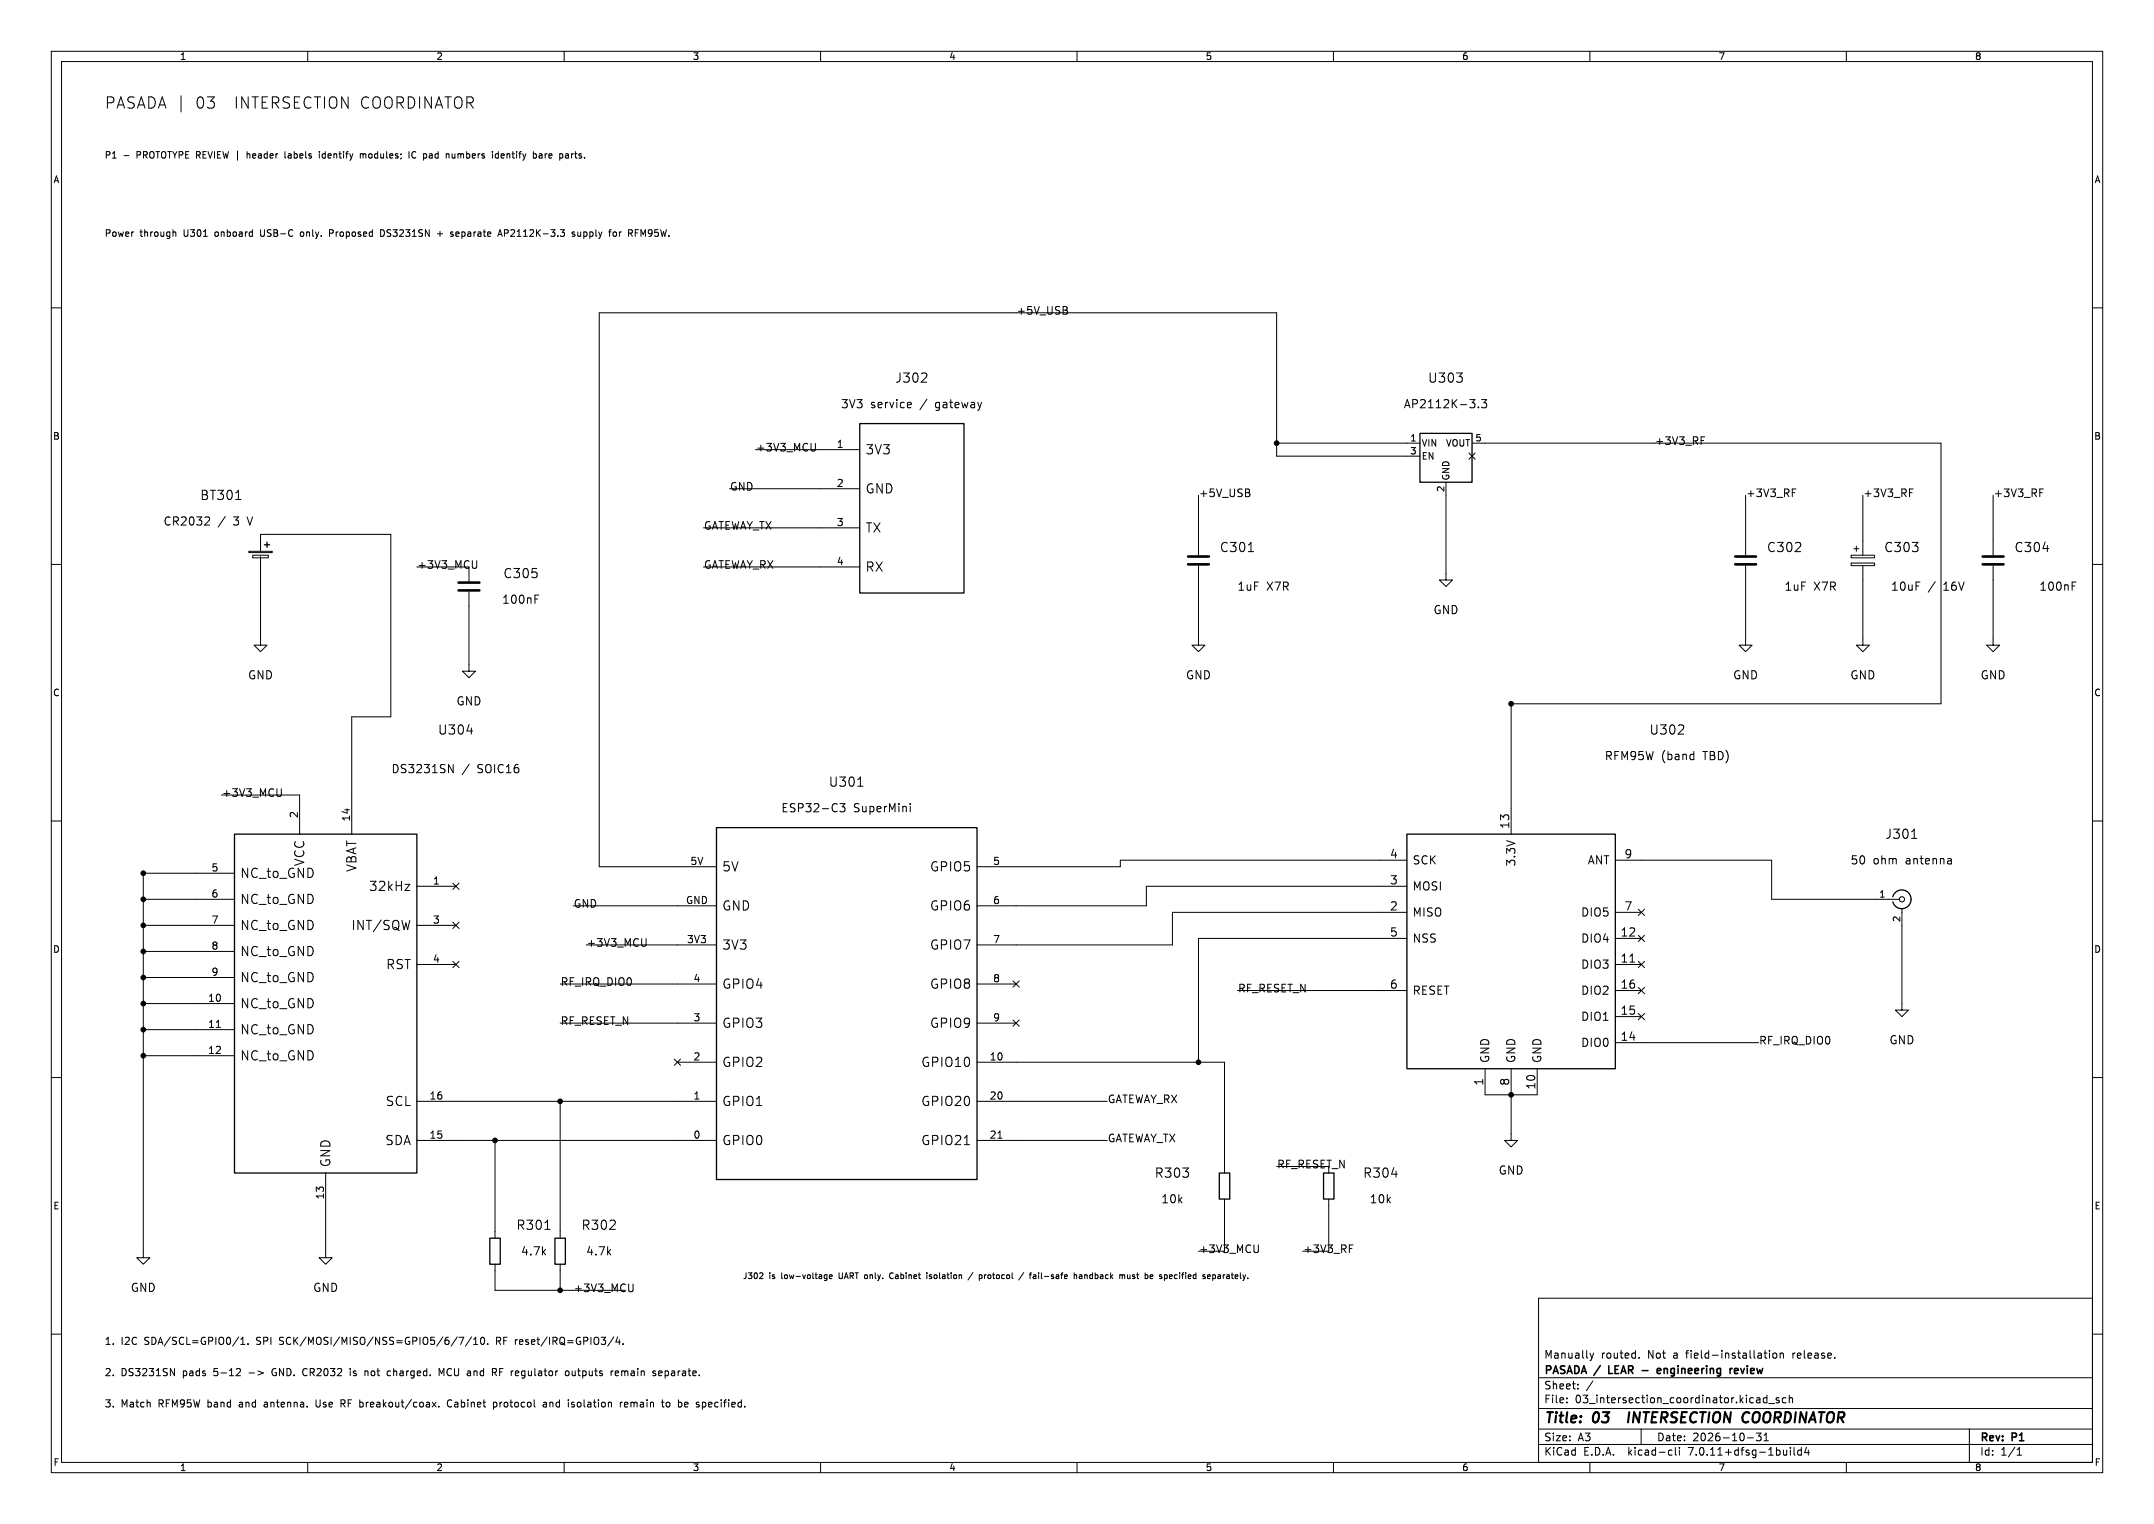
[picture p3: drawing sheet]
<svg xmlns="http://www.w3.org/2000/svg" width="420mm" height="297mm" viewBox="0 0 420 297" stroke-linecap="round" stroke-linejoin="round" font-family="sans-serif">
<g fill="none" stroke="#000" stroke-width=".19">
<path d="M10 10h400v277h-400zM12 12h396v273h-396zM60 10v2M110 10v2M160 10v2M210 10v2M260 10v2M310 10v2M360 10v2M24.2 30.3h.9M48.2 29.5v1.3M48.4 30l-.2 .1"/>
<path d="M55.6 29.5v1.1l.1 .2M62.3 29.5v.2M62.3 30v.8M70.3 30v.8M70.3 30.1l.3-.1 .2 .1M70.8 30.1v.7M71 30l-.2 .1M79.7 29.5v1.3M80.8 29.5a.64 .64 0 0 0-.5 .7 .64 .64 0 0 0 .5 .6M83.7 30.4v.3M88.2 30v.6l.1 .2M97.2 30h-.4l-.2 .2 .1 .5h.5"/>
<path d="M97.2 29.5v1.3M104.1 30h.3l.2 .2-.1 .5-.4 .1M105.1 30h.5l.1 .8M105.7 30.3h-.4l-.2 .2 .2 .3 .4-.1M110.3 30h.5v.8M110.3 30.7h.5M110.8 30.3l-.5 .1M10 60h2M33.9 45.2l.4 .2v.7M58.7 45.3l-.1 .1 .1 .6M64.2 45.4h.5M64.7 44.8h-.5v1.3"/>
<path d="M74.7 44.8h-.5v1.3l.5-.1M85.3 45.6h1M85.8 45.1v1M88 45.6l.3 .1 .1 .2-.2 .2h-.2M88 45.2l.3 .1M97.1 46.1l.4-1.3 .4 1.3M97.2 45.7h.6M112 45.3l-.3-.1-.2 .2 .1 .2 .4 .1v.3h-.5M112.7 45.2v.7l.1 .2M120.2 45.4l-.2-.2-.3 .1-.2 .1 .2 .6 .3 .1 .2-.3M123.9 45.4h.4M124.5 44.8h-.6v1.3"/>
<path d="M207.9 59.8l.2 .2-.2 .4M408 60h2M177.2 78.4l.4 .1 .1 .3-.8 .1M177.6 79.4l-.4 .1M179.6 74.5h1.1M180.6 72.9v.6M207.8 60.4a.4 .4 0 0 1 .4 .4 .4 .4 0 0 1-.3 .4M288.3 79.3v.2M288.9 77.9h1l-.6 .6 .5 .1v.7l-.2 .2h-.5l-.2-.2M46 97.3h1M142.2 95.3h25.4M147.3 87.6h20.3"/>
<path d="M159 86.4v1.2l-.3 .3M233.7 96.5v11.7M243.4 96a.4 .4 0 0 1 .3 .4 .4 .4 0 0 1-.3 .4M243.5 95.4l.1 .2-.1 .3M248.9 86.4h28M276.9 88.9h-28v-27.9h-132.1v107.9h22.9M281.9 94v19h1.3l-1.3 1.3-1.2-1.3h1.2M286.4 88.3l1.2 1.2M287 86.4h91.5v50.8h-83.9v25.4M287.6 88.3l-1.2 1.2M331.7 85.8h.5M331.7 85.1h.7"/>
<path d="M340.4 96.5v11.7M349.5 96h.5M349.5 95.3h.7M363.2 96.5v11.7M372.3 96h.5M372.3 95.3h.7M388.6 96.5v11.7M397.7 96h.5M397.7 95.3h.7M10 110h2M40.6 100.7l.3 .3-.1 .4-.9 .9h1M43.9 100.7l-1.4 2"/>
<path d="M48.5 107.4h4.6v.3h-4.6zM49.3 108.2h3v.5h-3zM50.8 108.5v17.2h1.3l-1.3 1.3-1.3-1.3h1.3M50.8 107.4v-3.3h25.4v35.6h-7.6v22.9M81.3 110.5h10.1v2.8M91.4 115.3v15.5h1.3l-1.3 1.3-1.2-1.3h1.2M93 109.3v1.2l-.3 .3M104.3 116h.8M137.2 102.9h30.4M137.2 110.5h30.4M233.7 110.2v15.5h1.2l-1.2 1.3-1.3-1.3h1.3M243.4 107.5h1"/>
<path d="M340.4 110.2v15.5h1.2l-1.2 1.3-1.3-1.3h1.3M360.9 108.2h4.6v.5h-4.6zM360.9 109.7h4.6v.5h-4.6zM361.4 106.9h1.1M361.9 106.4v1M363.2 110.2v15.5h1.3l-1.3 1.3-1.3-1.3h1.3M377.3 113.4l-1.3 2M388.6 110.2v15.5h1.3l-1.3 1.3-1.3-1.3h1.3M404 113.4h.8M408 110h2M10 160h2M43.2 154.9h15.2v7.7"/>
<path d="M54.9 153.7v1.2l-.3 .3M87.5 149l.9 1.6v-1.6M91 142.5h1.2M91.5 148.9l-1.4 2.1M163.8 156.6h1l-.6 .6 .5 .2v.7l-.2 .1h-.5l-.2-.1M167.2 153.2h1.1M177.5 156.6v.2M177.5 157.1v1.1M330.1 147l.2 .1M330.3 146.5v1.6M330.3 148l-.2 .1M408 160h2"/>
<path d="M27.9 175.3h17.8M45.7 170.2h-17.8v74.9h1.3l-1.3 1.3-1.2-1.3h1.2M79 172.3h.9l-.9 1.2h.9M81.3 172.7h7.6M88.3 172.1l1.2 1.2M88.3 179.7l1.2 1.2M89.5 179.7l-1.2 1.2M89.5 172.1l-1.2 1.2M111.8 176.5h27.9M274.3 177.8h-45.7v6.4h-38.1M274.3 167.6h-55.9v1.3h-27.9M274.3 172.7h-50.8v3.8h-33"/>
<path d="M315 177.8h5M315 167.6h30.4v7.7h24.9M319.4 177.2l1.2 1.2M320.6 177.2l-1.2 1.2M370.8 177v19.9h1.3l-1.3 1.2-1.2-1.2h1.2M372.7 163.4h1.1M380.2 167.3l.3 .2v.9M380.5 168.3l-.6 .1M380.5 167.7l-.6 .1M27.9 195.6h17.8M27.9 180.3h17.8M27.9 185.4h17.8"/>
<path d="M27.9 190.5h17.8M81.3 188h7.6M81.3 180.3h7.6M88.3 187.4l1.2 1.2M89.5 187.4l-1.2 1.2M109.2 199.4h30.5M109.2 191.8h30.5M114.3 184.2h25.4M126 182.9v1.2l-.3 .3M190.5 199.4h7.6M190.5 191.8h7.6M197.5 198.8l1.2 1.2"/>
<path d="M197.5 191.2l1.2 1.2M198.7 198.8l-1.2 1.2M198.7 191.2l-1.2 1.2M241.3 193h33M274.3 182.9h-40.6v24.1M315 188h5M315 182.9h5M315 198.1h5M315 193h5M319.4 192.4l1.2 1.2M319.4 187.4l1.2 1.2M319.4 182.3l1.2 1.2"/>
<path d="M319.4 197.5l1.2 1.2M320.6 192.4l-1.2 1.2M320.6 187.4l-1.2 1.2M320.6 182.3l-1.2 1.2M320.6 197.5l-1.2 1.2M10 210h2M27.9 200.7h17.8M27.9 205.7h17.8M42.2 200.2h.8M81.3 214.6h58.4M109.2 214.6v26.7M131.5 206.4l1.2 1.2"/>
<path d="M132.1 207h7.6M132.7 206.4l-1.2 1.2M190.5 207h48.3v21.6M190.5 214.6h25.4M289.6 208.3v5.1h10.1v-5.1M294.6 208.3v13.9h1.3l-1.3 1.3-1.2-1.3h1.2M315 203.2h27.9M408 210h2M63.5 228.6v16.5h1.3l-1.3 1.3-1.3-1.3h1.3M81.3 222.2h58.4M96.5 222.2v19.1M106.2 239.6h1.1"/>
<path d="M190.5 222.2h25.4M194.6 221.8h.8M238.8 233.7v10.1h-5.1M248.9 227.3h10.2M259.1 233.7v10.1h-5.1M10 260h2M96.5 246.4v5.1h25.4M109.2 246.4v5.1M123.4 250.2v1.2l-.3 .3M148.6 248.1l.1 .4-.6 .7h.7M160.9 248.4l.3 .1M161.2 249.1l-.3 .1"/>
<path d="M161.2 248.4v.9l-.3 .3M161.7 248.8l.6-.1-.1-.2-.3-.1-.2 .2 .1 .5h.4M173.8 248.1a.61 .61 0 0 0-.4 .5 .61 .61 0 0 0 .4 .6M180.7 248.1v.1M180.7 248.4v.8M181.2 249.1l.1 .1M181.4 248.4l-.2 .2 .2 .2M189.7 248l-1 1.5M191 248.4l.5 .2-.1 .5-.4 .1M199.6 248l-1 1.5M201.5 249.1h.5M201.5 248.5h.4l.1 .7"/>
<path d="M202 248.7l-.5 .1M209.5 248.5h.4v.7M209.5 248.1v1.1M210.5 248.5h.4l.1 .7M211 248.7l-.6 .2 .2 .3 .4-.1M219 248.4l.3 .2v.6M219.8 248.4l.1 .7h.4M224.6 248.4l.2 .3-.5 .1M224.7 249.1l-.1 .1M228.1 249.1h.4M228.1 248.5h.4M228.6 248.7l-.6 .1"/>
<path d="M235.6 248.4l.3 .1 .1 .2-.6 .1M235.9 249.1l-.3 .1M236.5 248.5l.3-.1 .2 .2-.1 .5h-.4M236.5 248.4v1.2M245.4 242.6v1.2l-.3 .3M263.1 243.3h.5M263.1 242.6h.7M300 253h108v32h-108zM408 260h2M33.2 266.7l.8 1.4v-1.4M46.3 266.7l.5 .1 .1 .3-.9 1h.9M46.6 260.5l-1.2 1.8"/>
<path d="M47 262h.8M47 261l.4-.4v1.4M48.4 261.9v.1M48.6 267.6h1M50.3 267.2l1.1 .4-1.1 .4M61.6 272.8v1.1l.2 .2M66.5 273.5h.5M67 272.8h-.5v1.4M68.3 266.7v.1M68.3 267.2v.9M71.2 267.2v.9M71.7 267.2h-.3l-.2 .1"/>
<path d="M75.5 267.8l.3 .3 .4-.1M76.2 267.2h-.4l-.3 .2M84.3 273.3l.7 .9M85 273.3l-.7 .9M85.6 274.1v.1M86.6 266.7l-.5 1-.5-1v1.4M88 272.9a.65 .65 0 0 0-.8 .6 .65 .65 0 0 0 .8 .6M89.2 260.5l-1.2 1.8M89.5 260.6h.9l-.6 1.4M92 260.5l-1.2 1.8M92.4 262h.8M92.4 261l.4-.4v1.4"/>
<path d="M93.9 260.7l.1-.1a.75 .75 0 0 1 .5 .7 .75 .75 0 0 1-.5 .7 .93 .93 0 0 1-.1-1.3zM95.1 261.9v.1M96 266.7h.6l.2 .3-.1 .4h-.7M96.2 273.3h.4l.3 .2-.1 .6h-.6M96.2 273.3v1.4M96.4 267.4l.4 .7M106 273.3h.5l.1 .9M106.6 273.6l-.5 .1-.2 .2 .2 .3 .5-.1M110.4 267.2h.3l.3 .2v.4l-.3 .3-.3-.1-.2-.2zM111.6 267.2v.7l.2 .2M112 273.3h-.4l-.2 .2 .6 .4M112 274l-.2 .2-.4-.1"/>
<path d="M119.6 267.2h-.3M119.7 260.5l-1.2 1.8M120 267.6l.6-.1v-.3h-.4l-.2 .2v.6h.6M120.4 260.5l-.3 1h.9M120.8 261.1v.9M121 273.3v.9M121.4 273.3l-.4 .2M121.5 261.9v.1M122.4 273.3h-.4l-.2 .2v.6h.6M122.4 273.6l-.6 .1M128.4 267.6l.7-.1-.1-.3h-.4l-.2 .2 .1 .6h.5M129 273.3h.5"/>
<path d="M129.2 274.1l.3 .1M130.6 273.4l-.4-.1-.3 .2 .1 .6 .4 .1 .2-.1M134 273.3h-.3l-.2 .2 .1 .6 .4 .1M134.2 273.6l-.7 .1M137.1 273.3h.3l.2 .2M137.6 273.9l-.1 .2-.4 .1M300 278.5h108M300 274.5h108M300 268.5h108M305.5 273.2v.2M305.5 272.5v.1M307.7 270.5v.2"/>
<path d="M307.7 269.8v.1M310 263.7l.4 1M310.4 264.7l-.4 .5M310.6 269.1l-1.3 1.9M310.7 263.7l-.3 1M319.6 264.5v.2M320 278.5v3M342.4 279.3h1l-.5 .6 .4 .1v.6l-.2 .2-.7-.2M343.9 279.7l.5-.4v1.5M343.9 263.7h.6M344.2 263.2v1.3l.3 .2M344.5 271.9v1.5"/>
<path d="M344.5 272.5l-.4-.1-.3 .3 .1 .6h.6M344.9 273.5h1.1M345 263.2v.1M345 263.7v1M345.8 263.8l.4-.1 .2 .3v.4l-.2 .3-.4-.1-.1-.2zM346.9 272.5l-.4-.1-.2 .2 .1 .2 .5 .2v.3h-.6M347.1 263.8l.2-.1 .4 .1v.9M347.1 263.7v1M348.2 272.5l-.4-.1-.3 .3 .2 .6h.5M348.9 272.5l.2-.1 .3 .1 .1 .9M348.9 271.9v1.5M384 278.5v6.5"/>
<path d="M60 285v2M110 285v2M160 285v2M210 285v2M260 285v2M300 281.5h108M310 285v2M325.6 282.6l.4 .1M326 283.5l-.4 .1M326.7 282.1v1.3l.2 .2M327.4 282.1v.1M327.4 282.6v1"/>
<path d="M340.7 280.2h1.2M343.9 280.8h.9M349.1 282.1v.1M349.1 282.6v1M349.8 282.1v1.3l.2 .2M351.2 282.7l-.4-.1-.3 .3 .2 .6h.5M351.2 282.1v1.5M352.2 282l-.3 1.1h.9M352.6 282.6v1M360 285v2M393.3 283.6h.9M393.3 282.5l.4-.4v1.5"/>
</g>
<path d="M317.7 275.2l-.3 2M341 275.3l.1 .1" fill="none" stroke="#000" stroke-width=".4"/>
<path d="M313.7 266.2v1.5h.7M323.1 267.2l.7-.2v-.2l-.5-.1-.2 .2 .1 .7h.6M337.8 266.7l-.3 .1M338.2 267.2l.7-.2-.1-.2-.4-.1-.2 .2 .1 .7h.5" fill="none" stroke="#000" stroke-width=".3"/>
<path d="M167.6 82.6h20.4v33h-20.4zM276.9 84.5h10.1v9.5h-10.1zM51.6 106.2h1M52.1 105.7v1M45.7 162.6h35.6v66h-35.6zM139.7 161.3h50.8v68.6h-50.8zM274.3 162.6h40.7v45.7h-40.7zM369.1 174.8a1.81 1.81 0 0 1 2.8-1 1.81 1.81 0 0 1 0 2.9 1.81 1.81 0 0 1-2.8-.9M237.7 228.6h2.1v5.1h-2.1zM258.1 228.6h2v5.1h-2zM95.5 241.3h2v5.1h-2zM108.2 241.3h2v5.1h-2z" fill="none" stroke="#000" stroke-width=".25"/>
<path d="M89.4 115.1h4.1M89.4 113.5h4.1M231.6 110h4.1M231.6 108.5h4.1M338.3 110h4.1M338.3 108.5h4.1M386.6 110h4.1M386.6 108.5h4.1" fill="none" stroke="#000" stroke-width=".51"/>
<circle cx="370.8" cy="175.3" r=".51" fill="none" stroke="#000" stroke-width=".2"/>
<g fill="#000" stroke="#000" stroke-width=".19">
<circle cx="248.9" cy="86.4" r=".46"/>
<circle cx="294.6" cy="137.2" r=".46"/>
<circle cx="27.9" cy="170.2" r=".46"/>
<circle cx="27.9" cy="175.3" r=".46"/>
<circle cx="27.9" cy="185.4" r=".46"/>
<circle cx="27.9" cy="190.5" r=".46"/>
<circle cx="27.9" cy="195.6" r=".46"/>
<circle cx="27.9" cy="180.3" r=".46"/>
<circle cx="27.9" cy="200.7" r=".46"/>
<circle cx="27.9" cy="205.7" r=".46"/>
<circle cx="109.2" cy="214.6" r=".46"/>
<circle cx="233.7" cy="207" r=".46"/>
<circle cx="294.6" cy="213.4" r=".46"/>
<circle cx="96.5" cy="222.2" r=".46"/>
<circle cx="109.2" cy="251.5" r=".46"/>
</g>
<g font-size="3.1">
<text x="20.3" y="21.4">PASADA |</text>
<text x="38" y="21.4">03</text>
<text x="45.5" y="21.4">INTERSECTION COORDINATOR</text>
</g>
<g font-size="2.8">
<text x="301" y="277.9">Title:</text>
<text x="310.6" y="277.9">03</text>
<text x="319.1" y="277.9">INTERSECTION</text>
<text x="342.2" y="277.9">COORDINATOR</text>
</g>
<g font-size="2.5">
<text x="174.5" y="74.8">J302</text>
<text x="278.4" y="74.8">U303</text>
<text x="168.7" y="88.8">3V3</text>
<text x="39" y="97.6">BT301</text>
<text x="168.7" y="96.4">GND</text>
<text x="168.7" y="104">TX</text>
<text x="237.8" y="107.8">C301</text>
<text x="344.5" y="107.8">C302</text>
<text x="367.3" y="107.8">C303</text>
<text x="392.7" y="107.8">C304</text>
<text x="98.1" y="112.9">C305</text>
<text x="168.7" y="111.6">RX</text>
<text x="85.3" y="143.4">U304</text>
<text x="321.6" y="143.4">U302</text>
<text x="161.5" y="153.5">U301</text>
<text x="367.5" y="163.7">J301</text>
<text x="46.7" y="171.3">NC_to_GND</text>
<text x="59.5" y="168.8" transform="rotate(-90 59.5 168.8)">VCC</text>
<text x="69.7" y="169.9" transform="rotate(-90 69.7 169.9)">VBAT</text>
<text x="71.9" y="173.8">32kHz</text>
<text x="140.7" y="170">5V</text>
<text x="181.3" y="170">GPIO5</text>
<text x="46.7" y="176.4">NC_to_GND</text>
<text x="140.7" y="177.7">GND</text>
<text x="181.3" y="177.7">GPIO6</text>
<text x="46.7" y="181.5">NC_to_GND</text>
<text x="68.5" y="181.5">INT/SQW</text>
<text x="140.7" y="185.3">3V3</text>
<text x="181.3" y="185.3">GPIO7</text>
<text x="46.7" y="186.5">NC_to_GND</text>
<text x="46.7" y="191.6">NC_to_GND</text>
<text x="75.3" y="189.1">RST</text>
<text x="46.7" y="196.7">NC_to_GND</text>
<text x="140.7" y="192.9">GPIO4</text>
<text x="181.3" y="192.9">GPIO8</text>
<text x="46.7" y="201.8">NC_to_GND</text>
<text x="140.7" y="200.5">GPIO3</text>
<text x="181.3" y="200.5">GPIO9</text>
<text x="46.7" y="206.9">NC_to_GND</text>
<text x="140.7" y="208.1">GPIO2</text>
<text x="179.6" y="208.1">GPIO10</text>
<text x="75.2" y="215.8">SCL</text>
<text x="140.7" y="215.8">GPIO1</text>
<text x="179.6" y="215.8">GPIO20</text>
<text x="64.6" y="227.6" transform="rotate(-90 64.6 227.6)">GND</text>
<text x="75.1" y="223.4">SDA</text>
<text x="140.7" y="223.4">GPIO0</text>
<text x="179.6" y="223.4">GPIO21</text>
<text x="225.1" y="229.7">R303</text>
<text x="265.7" y="229.7">R304</text>
<text x="100.6" y="239.9">R301</text>
<text x="113.3" y="239.9">R302</text>
</g>
<g font-size="2.2">
<text x="163.9" y="79.8">3V3</text>
<text x="169.7" y="79.8">service</text>
<text x="179.4" y="79.8">/</text>
<text x="182.4" y="79.8">gateway</text>
<text x="273.6" y="79.8">AP2112K-3.3</text>
<text x="31.8" y="102.6">CR2032</text>
<text x="45.5" y="102.6">3</text>
<text x="48.4" y="102.6">V</text>
<text x="97.8" y="117.9">100nF</text>
<text x="241.2" y="115.3">1uF</text>
<text x="246.9" y="115.3">X7R</text>
<text x="279.4" y="119.9">GND</text>
<text x="347.9" y="115.3">1uF</text>
<text x="353.6" y="115.3">X7R</text>
<text x="368.7" y="115.3">10uF</text>
<text x="378.9" y="115.3">16V</text>
<text x="397.6" y="115.3">100nF</text>
<text x="48.3" y="132.6">GND</text>
<text x="88.9" y="137.7">GND</text>
<text x="231.2" y="132.6">GND</text>
<text x="337.9" y="132.6">GND</text>
<text x="360.7" y="132.6">GND</text>
<text x="386.1" y="132.6">GND</text>
<text x="312.8" y="148.3">RFM95W</text>
<text x="323.9" y="148.3">(band</text>
<text x="332.1" y="148.3">TBD)</text>
<text x="76.3" y="150.9">DS3231SN</text>
<text x="93.1" y="150.9">SOIC16</text>
<text x="152.3" y="158.5">ESP32-C3</text>
<text x="166.3" y="158.5">SuperMini</text>
<text x="294.4" y="161.6" transform="rotate(-90 294.4 161.6)">13</text>
<text x="270.9" y="167.4">4</text>
<text x="316.7" y="167.4">9</text>
<text x="270.9" y="172.5">3</text>
<text x="275.3" y="173.7">MOSI</text>
<text x="275.3" y="168.7">SCK</text>
<text x="295.7" y="168.9" transform="rotate(-90 295.7 168.9)">3.3V</text>
<text x="309.5" y="168.7">ANT</text>
<text x="360.8" y="168.7">50</text>
<text x="365.2" y="168.7">ohm</text>
<text x="371.5" y="168.7">antenna</text>
<text x="270.9" y="177.5">2</text>
<text x="275.3" y="178.8">MISO</text>
<text x="308.2" y="178.8">DIO5</text>
<text x="316.7" y="177.5">7</text>
<text x="270.9" y="182.6">5</text>
<text x="275.3" y="183.9">NSS</text>
<text x="308.2" y="183.9">DIO4</text>
<text x="315.9" y="182.6">12</text>
<text x="308.2" y="189">DIO3</text>
<text x="315.9" y="187.7">11</text>
<text x="270.9" y="192.8">6</text>
<text x="275.3" y="194.1">RESET</text>
<text x="308.2" y="194.1">DIO2</text>
<text x="315.9" y="197.9">15</text>
<text x="315.9" y="192.8">16</text>
<text x="308.2" y="199.1">DIO1</text>
<text x="315.9" y="202.9">14</text>
<text x="368.3" y="203.7">GND</text>
<text x="290.6" y="207.3" transform="rotate(-90 290.6 207.3)">GND</text>
<text x="295.7" y="207.3" transform="rotate(-90 295.7 207.3)">GND</text>
<text x="300.7" y="207.3" transform="rotate(-90 300.7 207.3)">GND</text>
<text x="308.2" y="204.2">DIO0</text>
<text x="289.3" y="211.7" transform="rotate(-90 289.3 211.7)">1</text>
<text x="294.4" y="211.7" transform="rotate(-90 294.4 211.7)">8</text>
<text x="299.5" y="212.4" transform="rotate(-90 299.5 212.4)">10</text>
<text x="292.1" y="229.1">GND</text>
<text x="226.4" y="234.7">10k</text>
<text x="267" y="234.7">10k</text>
<text x="101.5" y="244.9">4.7k</text>
<text x="114.2" y="244.9">4.7k</text>
<text x="25.4" y="252">GND</text>
<text x="61" y="252">GND</text>
</g>
<g font-size="2.1">
<text x="198.1" y="61.5">+5V_USB</text>
<text x="147.3" y="88.2">+3V3_MCU</text>
<text x="322.6" y="86.9">+3V3_RF</text>
<text x="142.2" y="95.8">GND</text>
<text x="233.7" y="97.1">+5V_USB</text>
<text x="340.4" y="97.1">+3V3_RF</text>
<text x="363.2" y="97.1">+3V3_RF</text>
<text x="388.6" y="97.1">+3V3_RF</text>
<text x="137.2" y="103.4">GATEWAY_TX</text>
<text x="81.3" y="111.1">+3V3_MCU</text>
<text x="137.2" y="111.1">GATEWAY_RX</text>
<text x="43.2" y="155.5">+3V3_MCU</text>
<text x="111.8" y="177.1">GND</text>
<text x="114.3" y="184.7">+3V3_MCU</text>
<text x="109.2" y="192.3">RF_IRQ_DIO0</text>
<text x="241.3" y="193.6">RF_RESET_N</text>
<text x="109.2" y="200">RF_RESET_N</text>
<text x="342.9" y="203.8">RF_IRQ_DIO0</text>
<text x="215.9" y="215.2">GATEWAY_RX</text>
<text x="215.9" y="222.8">GATEWAY_TX</text>
<text x="248.9" y="227.9">RF_RESET_N</text>
<text x="233.7" y="244.4">+3V3_MCU</text>
<text x="254" y="244.4">+3V3_RF</text>
<text x="111.8" y="252">+3V3_MCU</text>
<text x="301" y="268.2">PASADA /</text>
<text x="301" y="265">Manually</text>
<text x="312.1" y="265">routed.</text>
<text x="314.3" y="268.2">LEAR -</text>
<text x="321.3" y="265">Not</text>
<text x="325" y="268.2">engineering</text>
<text x="326.4" y="265">a</text>
<text x="329" y="265">field-installation</text>
<text x="339.8" y="268.2">review</text>
<text x="349.9" y="265">release.</text>
<text x="301" y="273.7">File:</text>
<text x="301" y="271">Sheet:</text>
<text x="307.1" y="273.7">03_intersection_coordinator.kicad_sch</text>
<text x="301" y="281.1">Size:</text>
<text x="307.6" y="281.1">A3</text>
<text x="323" y="281.1">Date:</text>
<text x="330" y="281.1">2026-10-31</text>
<text x="386" y="281.3">Rev:</text>
<text x="392.4" y="281.3">P1</text>
<text x="301" y="283.9">KiCad</text>
<text x="308.7" y="283.9">E.D.A.</text>
<text x="317.6" y="283.9">kicad-cli</text>
<text x="329.5" y="283.9">7.0.11+dfsg-1build4</text>
<text x="386" y="283.9">Id:</text>
<text x="390.1" y="283.9">1/1</text>
</g>
<g font-size="1.9">
<text x="163.1" y="87.4">1</text>
<text x="163.1" y="95">2</text>
<text x="163.1" y="102.6">3</text>
<text x="163.1" y="110.2">4</text>
<text x="58.2" y="159.5" transform="rotate(-90 58.2 159.5)">2</text>
<text x="68.3" y="160.2" transform="rotate(-90 68.3 160.2)">14</text>
<text x="41.2" y="169.9">5</text>
<text x="84.3" y="172.5">1</text>
<text x="134.5" y="168.7">5V</text>
<text x="193.6" y="168.7">5</text>
<text x="41.2" y="175">6</text>
<text x="133.7" y="176.3">GND</text>
<text x="193.6" y="176.3">6</text>
<text x="41.2" y="180.1">7</text>
<text x="41.2" y="185.2">8</text>
<text x="84.3" y="180.1">3</text>
<text x="133.9" y="183.9">3V3</text>
<text x="193.6" y="183.9">7</text>
<text x="41.2" y="190.2">9</text>
<text x="84.3" y="187.7">4</text>
<text x="135.1" y="191.5">4</text>
<text x="193.6" y="191.5">8</text>
<text x="40.5" y="195.3">10</text>
<text x="40.5" y="200.4">11</text>
<text x="135.1" y="199.1">3</text>
<text x="193.6" y="199.1">9</text>
<text x="40.5" y="205.5">12</text>
<text x="135.1" y="206.8">2</text>
<text x="192.9" y="206.8">10</text>
<text x="83.7" y="214.4">16</text>
<text x="135.1" y="214.4">1</text>
<text x="192.9" y="214.4">20</text>
<text x="83.7" y="222">15</text>
<text x="135.1" y="222">0</text>
<text x="192.9" y="222">21</text>
<text x="63.2" y="233.8" transform="rotate(-90 63.2 233.8)">13</text>
<text x="20.3" y="262.3">1.</text>
<text x="23.6" y="262.3">I2C</text>
<text x="28.2" y="262.3">SDA/SCL=GPIO0/1.</text>
<text x="50.2" y="262.3">SPI</text>
<text x="54.8" y="262.3">SCK/MOSI/MISO/NSS=GPIO5/6/7/10.</text>
<text x="97.3" y="262.3">RF reset/IRQ=GPIO3/4.</text>
<text x="20.3" y="268.4">2.</text>
<text x="23.6" y="268.4">DS3231SN</text>
<text x="35.7" y="268.4">pads</text>
<text x="41.9" y="268.4">5-12</text>
<text x="53.5" y="268.4">GND. CR2032</text>
<text x="69.1" y="268.4">is</text>
<text x="72.1" y="268.4">not</text>
<text x="76.7" y="268.4">charged.</text>
<text x="87" y="268.4">MCU and</text>
<text x="97.7" y="268.4">RF regulator</text>
<text x="112.3" y="268.4">outputs</text>
<text x="121.4" y="268.4">remain</text>
<text x="129.8" y="268.4">separate.</text>
<text x="20.3" y="274.5">3.</text>
<text x="23.6" y="274.5">Match</text>
<text x="30.9" y="274.5">RFM95W</text>
<text x="40.7" y="274.5">band</text>
<text x="47" y="274.5">and</text>
<text x="52" y="274.5">antenna.</text>
<text x="62.3" y="274.5">Use</text>
<text x="67.3" y="274.5">RF breakout/coax.</text>
<text x="88.4" y="274.5">Cabinet</text>
<text x="97.6" y="274.5">protocol</text>
<text x="107.5" y="274.5">and</text>
<text x="112.5" y="274.5">isolation</text>
<text x="122.8" y="274.5">remain</text>
<text x="131.2" y="274.5">to</text>
<text x="134.5" y="274.5">be</text>
<text x="138.2" y="274.5">specified.</text>
</g>
<g font-size="1.8">
<text x="35" y="11.9">1</text>
<text x="85" y="11.9">2</text>
<text x="135" y="11.9">3</text>
<text x="185" y="11.9">4</text>
<text x="235" y="11.9">5</text>
<text x="285" y="11.9">6</text>
<text x="335" y="11.9">7</text>
<text x="385" y="11.9">8</text>
<text x="10.3" y="35.9">A</text>
<text x="20.3" y="31.1">P1</text>
<text x="26.7" y="31.1">PROTOTYPE REVIEW |</text>
<text x="48.8" y="31.1">header</text>
<text x="56.4" y="31.1">labels</text>
<text x="63.3" y="31.1">identify</text>
<text x="71.5" y="31.1">modules;</text>
<text x="81.2" y="31.1">IC</text>
<text x="84.2" y="31.1">pad</text>
<text x="88.8" y="31.1">numbers</text>
<text x="98.1" y="31.1">identify</text>
<text x="106.2" y="31.1">bare</text>
<text x="111.6" y="31.1">parts.</text>
<text x="408.3" y="35.9">A</text>
<text x="20.3" y="46.3">Power</text>
<text x="27.3" y="46.3">through</text>
<text x="35.9" y="46.3">U301</text>
<text x="42.1" y="46.3">onboard</text>
<text x="51.2" y="46.3">USB-C</text>
<text x="59.2" y="46.3">only.</text>
<text x="65" y="46.3">Proposed</text>
<text x="75.2" y="46.3">DS3231SN</text>
<text x="86.5" y="46.3">+</text>
<text x="89.3" y="46.3">separate</text>
<text x="98.8" y="46.3">AP2112K-3.3</text>
<text x="113.4" y="46.3">supply</text>
<text x="120.8" y="46.3">for</text>
<text x="124.7" y="46.3">RFM95W.</text>
<text x="10.3" y="85.9">B</text>
<text x="274.9" y="86.1">1</text>
<text x="274.9" y="88.6">3</text>
<text x="277.1" y="87.2">VIN</text>
<text x="277.1" y="89.8">EN</text>
<text x="281.8" y="87.2">VOUT</text>
<text x="287.6" y="86.1">5</text>
<text x="408.2" y="85.9">B</text>
<text x="281.7" y="96" transform="rotate(-90 281.7 96)">2</text>
<text x="282.8" y="93.7" transform="rotate(-90 282.8 93.7)">GND</text>
<text x="10.3" y="135.9">C</text>
<text x="408.2" y="135.9">C</text>
<text x="366.3" y="175">1</text>
<text x="370.6" y="179.8" transform="rotate(-90 370.6 179.8)">2</text>
<text x="10.3" y="185.9">D</text>
<text x="408.2" y="185.9">D</text>
<text x="10.3" y="235.9">E</text>
<text x="408.3" y="235.9">E</text>
<text x="10.3" y="285.9">F</text>
<text x="35" y="286.9">1</text>
<text x="85" y="286.9">2</text>
<text x="135" y="286.9">3</text>
<text x="185" y="286.9">4</text>
<text x="235" y="286.9">5</text>
<text x="285" y="286.9">6</text>
<text x="335" y="286.9">7</text>
<text x="385" y="286.9">8</text>
<text x="408.3" y="285.9">F</text>
</g>
<g font-size="1.6">
<text x="144.8" y="249.5">J302</text>
<text x="150" y="249.5">is</text>
<text x="152.5" y="249.5">low-voltage</text>
<text x="163.9" y="249.5">UART only.</text>
<text x="174.3" y="249.5">Cabinet</text>
<text x="181.7" y="249.5">isolation</text>
<text x="190.1" y="249.5">/</text>
<text x="192.4" y="249.5">protocol</text>
<text x="200.5" y="249.5">/</text>
<text x="202.8" y="249.5">fail-safe</text>
<text x="211.6" y="249.5">handback</text>
<text x="220.7" y="249.5">must</text>
<text x="225.9" y="249.5">be</text>
<text x="229" y="249.5">specified</text>
<text x="237.7" y="249.5">separately.</text>
</g>
</svg>
